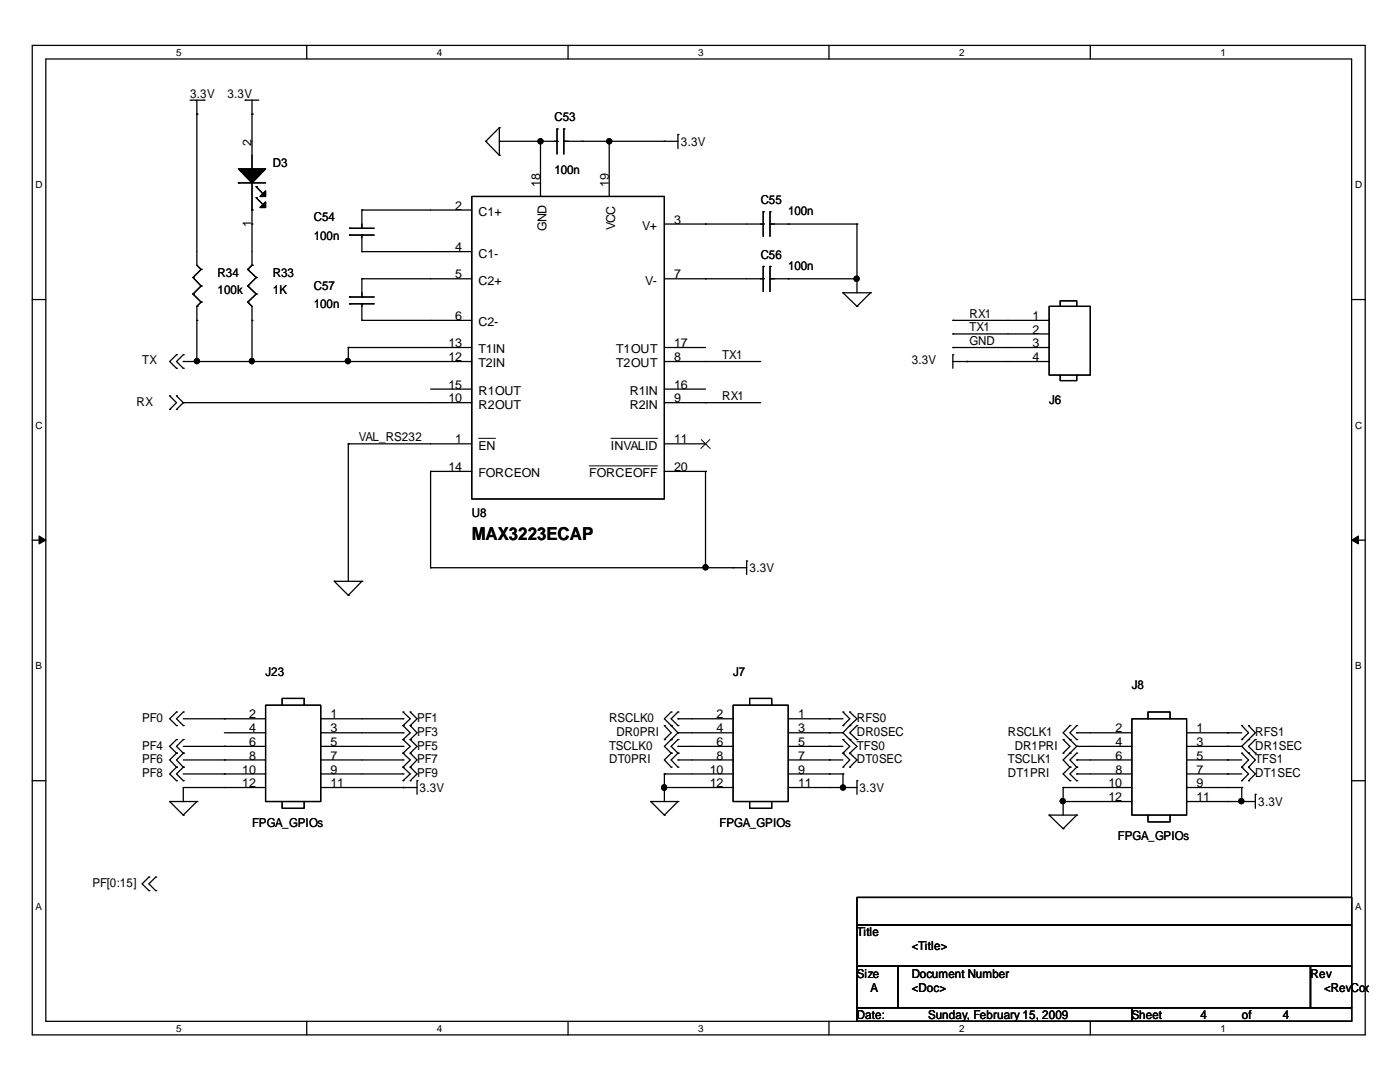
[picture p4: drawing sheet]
<svg xmlns="http://www.w3.org/2000/svg" width="279mm" height="216mm" viewBox="0 0 279 216" stroke-linecap="round" stroke-linejoin="round" font-family="sans-serif">
<g fill="none" stroke="#000" stroke-width=".25">
<path d="M6.4 9.1h266.1v197.4h-266.1zM9.1 11.8h260.6v192h-260.6zM37.9 20h2.8M39.3 20v32.9l.8 .9M40.7 20h.1M48.9 20h.1M48.9 20h2.7M50.3 20v13.7M61.2 9.1v2.7M113.4 9.1v2.7M165.4 9.1v2.7M217.6 9.1v2.7"/>
<path d="M39.3 22.8h.1M47.6 36.5h.1M47.6 36.5h5.4M50.3 22.8h.1M50.3 33.7h.1M50.3 36.5v16.4M51.1 37.3h.1M51.1 39.5h.1M51.1 37.3l1.4 1.4M51.1 39.5l1.4 1.3M94.1 39.2h38.5v60.4h-38.5zM96.9 28.2h.1"/>
<path d="M96.9 28.2l2.8 2.8M99.7 28.2h.1M99.7 25.5h.1M99.7 31h.1M99.7 28.2h11.5M99.7 25.5v5.5M99.7 25.5l-2.8 2.7M107.9 28.2h.1M107.9 39.2h.1M107.9 28.2v11M111.2 28.2h.1M111.2 25.7h.1"/>
<path d="M111.2 25.7v5M112.5 25.7h.1M112.5 28.2h.1M112.5 28.2h22.8M112.5 25.7v5M116.2 28.2h.1M121.6 28.2h.1M121.6 39.2h.1M121.6 28.2v11M132.6 28.2h.1M135.3 26.8h.1M135.3 26.8v2.8"/>
<path d="M6.4 59.8h2.7M38.5 55.4h.1M38.5 58.7h.1M38.5 55.4l1.6 1.7M38.5 58.7l1.6 1.6M40.1 53.8h.1M40.1 57.1h.1M40.1 53.8l-1.6 1.6M40.1 57.1l-1.6 1.6M49.4 57.1h.1M49.4 53.8h.1M49.4 57.1l1.7 1.6"/>
<path d="M49.4 53.8l1.7 1.6M50.3 44.7h.1M50.3 41.9h.1M50.3 52.9h.1M50.3 52.9l-.9 .9M51.1 58.7h.1M51.1 55.4h.1M51.1 58.7l-1.7 1.6M51.1 55.4l-1.7 1.7M69.8 59.3h.1M69.8 45.6h.1M69.8 46.9h.1"/>
<path d="M69.8 59.3h4.9M69.8 45.6h4.9M69.8 46.9h4.9M72.2 41.9h.1M72.2 50.2h.1M72.2 55.6h.1M72.2 59.3h.1M72.2 46.9h.1M72.2 45.6h.1M72.2 55.6h21.9M72.2 41.9h21.9M72.2 50.2h21.9"/>
<path d="M72.2 41.9v3.7M72.2 46.9v3.3M72.2 55.6v3.7M132.6 44.7h19.7M132.6 55.6h19.7M140.8 44.7h.1M140.8 55.6h.1M152.3 55.6h.1M152.3 53.2h.1M152.3 44.7h.1M152.3 42.2h.1M152.3 42.2v5"/>
<path d="M152.3 53.2v5M153.7 53.2h.1M153.7 55.6h.1M153.7 42.2h.1M153.7 44.7h.1M153.7 44.7h17.3M153.7 55.6h17.3M153.7 42.2v5M153.7 53.2v5M157.3 44.7h.1M157.3 55.6h.1M168.2 58.4h.1"/>
<path d="M168.2 58.4h5.5M168.2 58.4l2.8 2.7M171 44.7h.1M171 55.6h.1M171 44.7v13.7M173.7 58.4h.1M173.7 58.4l-2.7 2.7M269.7 59.8h2.8M33.9 79h.1M33.9 79l1.3 1.3-1.3 1.4M35.2 70.8h.1M35.2 73.5h.1"/>
<path d="M35.2 79h.1M35.2 70.8l-1.3 1.3 1.3 1.4M35.2 79l1.4 1.3M36.6 72.1h.1M36.6 70.8h.1M36.6 73.5h.1M36.6 72.1h57.5M36.6 70.8l-1.4 1.3 1.4 1.4M39.3 63.9h.1M39.3 72.1h.1M39.3 61.1h.1M39.3 61.1v11"/>
<path d="M40.1 60.3h.1M40.1 60.3l-.8 .8M49.4 60.3h.1M49.4 60.3l.9 .8v11M50.3 63.9h.1M50.3 72.1h.1M69.5 69.3h.1M69.5 72.1h.1M69.5 69.3v2.8M69.5 69.3h24.6M69.8 60.6h.1M69.8 60.6h4.9"/>
<path d="M72.2 63.9h.1M72.2 60.6h.1M72.2 63.9h21.9M72.2 60.6v3.3M85.9 77.6h8.2M132.6 72.1h19.2M132.6 69.3h8.2M132.6 77.6h8.2M140.8 72.1h.1M171 61.1h.1M190.2 69.3h.1M190.2 66.6h.1"/>
<path d="M190.2 63.9h.1M190.2 70.8h.1M190.2 72.1h19.2M190.2 63.9h19.2M190.2 69.3h19.2M190.2 66.6h19.2M190.2 70.8v2.7M193 72.1h.1M209.4 61.1h8.2v13.7h-8.2zM211.6 74.8v1.1h3.3v-1.1M211.6 61.1v-1.1h3.3v1.1M33.9 81.7h.1"/>
<path d="M35.2 81.7h.1M36.6 80.3h.1M36.6 80.3h57.5M36.6 80.3l-1.4 1.4M69.5 88.6h.1M69.5 88.6h24.6M69.5 88.6v27.4M85.9 94.1h.1M85.9 94.1v19.2M85.9 94.1h8.2M132.6 80.3h19.2M132.6 88.6h8.2"/>
<path d="M132.6 94.1h8.2M140.8 94.1h.1M140.8 80.3h.1M140.8 94.1v19.2M6.4 107.8h2.7M66.7 116h.1M66.7 116h5.5M66.7 116l2.8 2.8M69.5 118.8h.1M72.2 116h.1M72.2 116l-2.7 2.8M85.9 113.3h.1"/>
<path d="M85.9 113.3h63.1M140.8 113.3h.1M146.3 113.3h.1M149 111.9h.1M149 111.9v2.7M269.7 107.8h2.8M6.4 155.8h2.7M33.9 159.9h.1M33.9 159.9h5.4M33.9 159.9l2.7 2.7M35.2 142.1h.1M35.2 144.8h.1"/>
<path d="M35.2 147.6h.1M35.2 150.3h.1M35.2 153.1h.1M35.2 155.8h.1M35.2 142.1l-1.3 1.3 1.3 1.4M35.2 147.6l-1.3 1.3 1.3 1.4M35.2 150.3l-1.3 1.3 1.3 1.5M35.2 153.1l-1.3 1.3 1.3 1.4M36.6 159.9h.1M36.6 142.1h.1M36.6 144.8h.1M36.6 147.6h.1"/>
<path d="M36.6 150.3h.1M36.6 153.1h.1M36.6 155.8h.1M36.6 143.4h16.4M36.6 148.9h16.4M36.6 151.6h16.4M36.6 154.4h16.4M36.6 142.1l-1.4 1.3 1.4 1.4M36.6 147.6l-1.4 1.3 1.4 1.4M36.6 150.3l-1.4 1.3 1.4 1.5M36.6 153.1l-1.4 1.3 1.4 1.4M39.3 159.9h.1"/>
<path d="M39.3 159.9l-2.7 2.7M44.8 143.4h.1M44.8 148.9h.1M44.8 151.6h.1M44.8 154.4h.1M44.8 157.1h.1M44.8 146.2h8.2M53 140.7h11v19.2h-11zM53 157.1h-16.4v2.8M56.3 140.7v-1.3h4.4v1.3M56.3 159.9v1.4h4.4v-1.4M64 143.4h16.4"/>
<path d="M64 146.2h16.4M64 148.9h16.4M64 151.6h16.4M64 157.1h19.2M64 154.4h16.4M80.4 143.4h.1M80.4 146.2h.1M80.4 148.9h.1M80.4 151.6h.1M80.4 154.4h.1M80.4 157.1h.1M80.4 144.8h.1"/>
<path d="M80.4 142.1h.1M80.4 147.6h.1M80.4 150.3h.1M80.4 153.1h.1M80.4 155.8h.1M80.4 142.1l1.5 1.3-1.5 1.4M80.4 144.8l1.5 1.4-1.5 1.4M80.4 147.6l1.5 1.3-1.5 1.4M80.4 150.3l1.5 1.3-1.5 1.5M80.4 153.1l1.5 1.3-1.5 1.4M81.9 144.8h.1M81.9 142.1h.1"/>
<path d="M81.9 147.6h.1M81.9 150.3h.1M81.9 153.1h.1M81.9 155.8h.1M81.9 142.1l1.3 1.3-1.3 1.4M81.9 144.8l1.3 1.4-1.3 1.4M81.9 147.6l1.3 1.3-1.3 1.4M81.9 150.3l1.3 1.3-1.3 1.5M81.9 153.1l1.3 1.3-1.3 1.4M83.2 155.8h.1M83.2 155.8v2.7M129.9 159.9h.1"/>
<path d="M129.9 159.9h5.4M129.9 159.9l2.7 2.7M132.6 154.4h.1M132.6 157.1h.1M132.6 144.8h.1M132.6 147.6h.1M132.6 157.1h13.7M132.6 154.4h13.7M132.6 154.4v5.5M132.6 144.8l1.3 1.4-1.3 1.4M133.9 142.1h.1M133.9 144.8h.1"/>
<path d="M133.9 147.6h.1M133.9 150.3h.1M133.9 153.1h.1M133.9 142.1l-1.3 1.3 1.3 1.4M133.9 144.8l1.4 1.4M133.9 150.3l-1.3 1.3 1.3 1.5M135.3 143.4h.1M135.3 146.2h.1M135.3 148.9h.1M135.3 151.6h.1M135.3 159.9h.1M135.3 142.1h.1"/>
<path d="M135.3 144.8h.1M135.3 150.3h.1M135.3 153.1h.1M135.3 147.6h.1M135.3 143.4h11M135.3 146.2h11M135.3 148.9h11M135.3 151.6h11M135.3 159.9l-2.7 2.7M135.3 142.1l-1.4 1.3 1.4 1.4M135.3 146.2l-2.7 2.7 1.3 1.4M135.3 150.3l-1.4 1.3 1.4 1.5"/>
<path d="M135.3 147.6l-1.4 1.3 1.4 1.4M146.3 140.7h11v19.2h-11zM149.6 140.7v-1.3h4.4v1.3M149.6 159.9v1.4h4.4v-1.4M157.3 143.4h10.9M157.3 146.2h10.9M157.3 148.9h10.9M157.3 151.6h10.9M157.3 157.1h13.7M157.3 154.4h10.9M165.5 143.4h.1M165.5 146.2h.1"/>
<path d="M165.5 148.9h.1M165.5 151.6h.1M165.5 157.1h.1M165.5 154.4h.1M168.2 154.4h.1M168.2 157.1h.1M168.2 150.3h.1M168.2 147.6h.1M168.2 153.1h.1M168.2 144.8h.1M168.2 142.1h.1M168.2 154.4v2.7"/>
<path d="M168.2 146.2l1.4 1.4M168.2 147.6l1.4 1.3-1.4 1.4M168.2 150.3l1.4 1.3-1.4 1.5M168.2 142.1l1.4 1.3-1.4 1.4M169.6 144.8h.1M169.6 147.6h.1M169.6 150.3h.1M169.6 153.1h.1M169.6 142.1h.1M169.6 144.8l-1.4 1.4M169.6 147.6l1.4 1.3-1.4 1.4M169.6 150.3l1.4 1.3-1.4 1.5"/>
<path d="M169.6 142.1l1.4 1.3-1.4 1.4M171 155.8h.1M171 147.6h.1M171 144.8h.1M171 155.8v2.7M171 144.8l-1.4 1.4 1.4 1.4M212.2 157.1h.1M212.2 159.9h.1M212.2 147.6h.1M212.2 150.3h.1M212.2 157.1h13.7M212.2 159.9h13.7"/>
<path d="M212.2 157.1v5.5M212.2 147.6l1.3 1.3-1.3 1.4M213.5 144.8h.1M213.5 147.6h.1M213.5 150.3h.1M213.5 153.1h.1M213.5 155.8h.1M213.5 144.8l-1.3 1.4 2.7 2.7M213.5 153.1l-1.3 1.3 1.3 1.4M214.9 146.2h.1M214.9 148.9h.1M214.9 151.6h.1"/>
<path d="M214.9 154.4h.1M214.9 144.8h.1M214.9 147.6h.1M214.9 153.1h.1M214.9 155.8h.1M214.9 150.3h.1M214.9 146.2h11M214.9 148.9h11M214.9 151.6h11M214.9 154.4h11M214.9 144.8l-1.4 1.4 1.4 1.4M214.9 148.9l-2.7 2.7 1.3 1.5"/>
<path d="M214.9 153.1l-1.4 1.3 1.4 1.4M214.9 150.3l-1.4 1.3 1.4 1.5M225.9 143.4h10.9v19.2h-10.9zM229.1 143.4v-1.3h4.4v1.3M236.8 146.2h11M236.8 148.9h11M236.8 151.6h11M236.8 157.1h11M236.8 154.4h11M236.8 159.9h13.7M245 146.2h.1M245 148.9h.1"/>
<path d="M245 151.6h.1M245 154.4h.1M245 159.9h.1M245 157.1h.1M247.8 157.1h.1M247.8 159.9h.1M247.8 155.8h.1M247.8 153.1h.1M247.8 150.3h.1M247.8 147.6h.1M247.8 144.8h.1M247.8 157.1v2.8"/>
<path d="M247.8 148.9l2.7 2.7-1.3 1.5M247.8 153.1l1.4 1.3-1.4 1.4M247.8 150.3l1.4 1.3-1.4 1.5M247.8 144.8l1.4 1.4-1.4 1.4M249.2 147.6h.1M249.2 150.3h.1M249.2 155.8h.1M249.2 153.1h.1M249.2 144.8h.1M249.2 144.8l1.3 1.4-2.7 2.7M249.2 153.1l1.3 1.3-1.3 1.4M250.5 158.5h.1"/>
<path d="M250.5 150.3h.1M250.5 147.6h.1M250.5 158.5v2.8M250.5 147.6l-1.3 1.3 1.3 1.4M269.7 155.8h2.8M29.7 175h.1M29.7 177.7h.1M29.7 175l-1.3 1.4 1.3 1.3M31.1 175h.1M31.1 177.7h.1M31.1 175l-1.4 1.4 1.4 1.3M36.6 162.6h.1"/>
<path d="M132.6 162.6h.1M171 179.1h98.7v5.5h-98.7zM209.4 162.6h.1M209.4 162.6h5.5M209.4 162.6l2.8 2.8M212.2 165.4h.1M214.9 162.6h.1M214.9 162.6l-2.7 2.8M229.1 162.6v1.4h4.4v-1.4M171 184.6h98.7v8.2h-98.7zM171 192.8h8.2v8.3h-8.2zM179.2 192.8h82.3v8.3h-82.3z"/>
<path d="M261.5 192.8h8.2v8.3h-8.2zM61.2 203.8v2.7M113.4 203.8v2.7M165.4 203.8v2.7M171 201.1h54.9v2.7h-54.9zM217.6 203.8v2.7M225.9 201.1h43.8v2.7h-43.8z"/>
</g>
<g fill="#000" stroke="#000" stroke-width=".2">
<path d="M7.8 106.9l1.3 .9-1.3 .7z" fill-rule="evenodd"/>
<path d="M269.7 107.8l1.4-.9v1.6z" fill-rule="evenodd"/>
</g>
<g fill="#000" stroke="#000" stroke-width=".25">
<path d="M47.6 33.7h5.4l-2.7 2.8z" fill-rule="evenodd"/>
<path d="M51.9 39.2l1.1-1.1v1.1z" fill-rule="evenodd"/>
<path d="M47.6 33.7h5.4l-2.7 2.8z" fill-rule="evenodd"/>
<path d="M51.9 39.2l1.1-1.1v1.1z" fill-rule="evenodd"/>
<path d="M51.9 41.4l1.1-1.1v1.1z" fill-rule="evenodd"/>
<path d="M51.9 41.4l1.1-1.1v1.1z" fill-rule="evenodd"/>
<circle cx="107.9" cy="28.2" r=".5"/>
<circle cx="121.6" cy="28.2" r=".5"/>
<circle cx="170.9" cy="55.6" r=".5"/>
<circle cx="39.3" cy="72.1" r=".5"/>
<circle cx="50.2" cy="72.1" r=".49"/>
<circle cx="69.4" cy="72.1" r=".5"/>
<circle cx="140.8" cy="113.2" r=".5"/>
<circle cx="132.5" cy="157.1" r=".49"/>
<circle cx="168.2" cy="157.1" r=".5"/>
<circle cx="212.1" cy="159.9" r=".5"/>
<circle cx="247.7" cy="159.9" r=".5"/>
</g>
<path d="M95.5 87.5h3.4M117.6 93h13.6M121.9 87.5h9.3M140 87.7l1.7 1.8M141.6 87.7l-1.7 1.8" fill="none" stroke="#000" stroke-width=".2"/>
<text font-size="3.6" x="94.1" y="107.8">MAX3223ECAP</text>
<g font-size="2.5">
<text x="37.9" y="19.6">3.3V</text>
<text x="45.4" y="19.6">3.3V</text>
<text x="50.2" y="29" transform="rotate(-90 50.2 29)">2</text>
<text x="110.7" y="24.2">C53</text>
<text x="135.9" y="29.1">3.3V</text>
<text x="54.4" y="33.3">D3</text>
<text x="110.7" y="34.6">100n</text>
<text x="90.8" y="41.8">2</text>
<text x="107.8" y="37.3" transform="rotate(-90 107.8 37.3)">18</text>
<text x="121.5" y="37.3" transform="rotate(-90 121.5 37.3)">19</text>
<text x="151.8" y="40.6">C55</text>
<text x="50.2" y="45.2" transform="rotate(-90 50.2 45.2)">1</text>
<text x="62.7" y="44.2">C54</text>
<text x="62.7" y="47.8">100n</text>
<text x="95.5" y="43.1">C1+</text>
<text x="109.1" y="46.1" transform="rotate(-90 109.1 46.1)">GND</text>
<text x="122.8" y="45.8" transform="rotate(-90 122.8 45.8)">VCC</text>
<text x="128.2" y="45.9">V+</text>
<text x="134.5" y="44.6">3</text>
<text x="157.3" y="42.8">100n</text>
<text x="90.8" y="50.1">4</text>
<text x="95.5" y="51.4">C1-</text>
<text x="151.8" y="51.6">C56</text>
<text x="157.3" y="53.8">100n</text>
<text x="43.4" y="55.2">R34</text>
<text x="43.4" y="58.8">100k</text>
<text x="54.4" y="55.2">R33</text>
<text x="54.4" y="58.8">1K</text>
<text x="62.7" y="57.9">C57</text>
<text x="90.8" y="55.5">5</text>
<text x="95.5" y="56.8">C2+</text>
<text x="128.8" y="56.8">V-</text>
<text x="134.5" y="55.5">7</text>
<text x="62.7" y="61.6">100n</text>
<text x="90.8" y="63.8">6</text>
<text x="95.5" y="65.1">C2-</text>
<text x="193.5" y="63.4">RX1</text>
<text x="206.1" y="63.8">1</text>
<text x="89.5" y="69.3">13</text>
<text x="95.5" y="70.5">T1IN</text>
<text x="122.9" y="70.5">T1OUT</text>
<text x="134.5" y="69.3">17</text>
<text x="144.1" y="71.6">TX1</text>
<text x="193.5" y="68.8">GND</text>
<text x="193.5" y="66.1">TX1</text>
<text x="206.1" y="66.5">2</text>
<text x="206.1" y="69.3">3</text>
<text x="28.4" y="72.7">TX</text>
<text x="89.5" y="77.6">15</text>
<text x="89.5" y="72.1">12</text>
<text x="95.5" y="73.3">T2IN</text>
<text x="122.9" y="73.3">T2OUT</text>
<text x="134.5" y="72.1">8</text>
<text x="134.5" y="77.6">16</text>
<text x="181.9" y="72.7">3.3V</text>
<text x="206.1" y="72.1">4</text>
<text x="27.3" y="81">RX</text>
<text x="89.5" y="80.3">10</text>
<text x="95.5" y="78.8">R1OUT</text>
<text x="95.5" y="81.5">R2OUT</text>
<text x="125.7" y="78.8">R1IN</text>
<text x="125.7" y="81.5">R2IN</text>
<text x="134.5" y="80.3">9</text>
<text x="144.1" y="79.8">RX1</text>
<text x="209.4" y="80.7">J6</text>
<text x="71.6" y="88.1">VAL_RS232</text>
<text x="90.8" y="88.5">1</text>
<text x="95.5" y="89.7">EN</text>
<text x="121.9" y="89.7">INVALID</text>
<text x="134.5" y="88.5">11</text>
<text x="89.5" y="94">14</text>
<text x="95.5" y="95.2">FORCEON</text>
<text x="117.6" y="95.2">FORCEOFF</text>
<text x="134.5" y="94">20</text>
<text x="94.1" y="103.2">U8</text>
<text x="149.6" y="114.2">3.3V</text>
<text x="53" y="134.8">J23</text>
<text x="146.3" y="134.8">J7</text>
<text x="225.9" y="137.5">J8</text>
<text x="49.7" y="143.3">2</text>
<text x="66" y="143.3">1</text>
<text x="143" y="143.3">2</text>
<text x="159.3" y="143.3">1</text>
<text x="28.4" y="144.1">PF0</text>
<text x="28.4" y="149.6">PF4</text>
<text x="49.7" y="146.1">4</text>
<text x="49.7" y="148.8">6</text>
<text x="66" y="146.1">3</text>
<text x="66" y="148.8">5</text>
<text x="83.2" y="144.1">PF1</text>
<text x="83.2" y="146.8">PF3</text>
<text x="83.2" y="149.6">PF5</text>
<text x="121.6" y="144.1">RSCLK0</text>
<text x="121.6" y="149.6">TSCLK0</text>
<text x="123" y="146.8">DR0PRI</text>
<text x="143" y="146.1">4</text>
<text x="143" y="148.8">6</text>
<text x="159.3" y="146.1">3</text>
<text x="159.3" y="148.8">5</text>
<text x="171" y="146.8">DR0SEC</text>
<text x="171" y="149.6">TFS0</text>
<text x="171" y="144.1">RFS0</text>
<text x="201.2" y="146.8">RSCLK1</text>
<text x="202.5" y="149.6">DR1PRI</text>
<text x="222.6" y="146.1">2</text>
<text x="222.6" y="148.8">4</text>
<text x="238.8" y="146.1">1</text>
<text x="238.8" y="148.8">3</text>
<text x="250.5" y="149.6">DR1SEC</text>
<text x="250.5" y="146.8">RFS1</text>
<text x="28.4" y="152.3">PF6</text>
<text x="28.4" y="155">PF8</text>
<text x="48.3" y="154.3">10</text>
<text x="49.7" y="151.6">8</text>
<text x="66" y="151.6">7</text>
<text x="66" y="154.3">9</text>
<text x="83.2" y="152.3">PF7</text>
<text x="83.2" y="155">PF9</text>
<text x="121.6" y="152.3">DT0PRI</text>
<text x="141.6" y="154.3">10</text>
<text x="143" y="151.6">8</text>
<text x="159.3" y="151.6">7</text>
<text x="159.3" y="154.3">9</text>
<text x="171" y="152.3">DT0SEC</text>
<text x="201.2" y="155">DT1PRI</text>
<text x="201.2" y="152.3">TSCLK1</text>
<text x="222.6" y="151.6">6</text>
<text x="222.6" y="154.3">8</text>
<text x="238.8" y="151.6">5</text>
<text x="238.8" y="154.3">7</text>
<text x="250.5" y="155">DT1SEC</text>
<text x="250.5" y="152.3">TFS1</text>
<text x="48.3" y="157.1">12</text>
<text x="66" y="157.1">11</text>
<text x="83.7" y="158.1">3.3V</text>
<text x="141.6" y="157.1">12</text>
<text x="159.3" y="157.1">11</text>
<text x="171.5" y="158.1">3.3V</text>
<text x="221.2" y="157.1">10</text>
<text x="221.2" y="159.9">12</text>
<text x="238.8" y="157.1">9</text>
<text x="238.8" y="159.9">11</text>
<text x="251.1" y="160.8">3.3V</text>
<text x="50.3" y="164.9">FPGA_GPIOs</text>
<text x="143.6" y="164.9">FPGA_GPIOs</text>
<text x="223.1" y="167.6">FPGA_GPIOs</text>
<text x="18.5" y="177">PF[0:15]</text>
<text x="171" y="186.9">Title</text>
<text x="181.9" y="189.7">&lt;Title&gt;</text>
<text x="171" y="195.1">Size</text>
<text x="173.7" y="197.9">A</text>
<text x="181.9" y="195.1">Document Number</text>
<text x="182" y="197.9">&lt;Doc&gt;</text>
<text x="261.5" y="195.1">Rev</text>
<text x="264.2" y="197.9">&lt;RevCode&gt;</text>
<text x="171" y="203.4">Date:</text>
<text x="185.3" y="203.4">Sunday, February 15, 2009</text>
<text x="225.9" y="203.4">Sheet</text>
<text x="239.6" y="203.4">4</text>
<text x="247.8" y="203.4">of</text>
<text x="256" y="203.4">4</text>
</g>
<g font-size="2">
<text x="35.1" y="11.1">5</text>
<text x="87.2" y="11.1">4</text>
<text x="139.4" y="11.1">3</text>
<text x="191.4" y="11.1">2</text>
<text x="243.6" y="11.1">1</text>
<text x="7.1" y="37.5">D</text>
<text x="270.4" y="37.5">D</text>
<text x="7.1" y="85.5">C</text>
<text x="270.4" y="85.5">C</text>
<text x="7.1" y="133.5">B</text>
<text x="270.4" y="133.5">B</text>
<text x="7.1" y="181.5">A</text>
<text x="270.4" y="181.5">A</text>
<text x="35.1" y="205.8">5</text>
<text x="87.2" y="205.8">4</text>
<text x="139.4" y="205.8">3</text>
<text x="191.4" y="205.8">2</text>
<text x="243.6" y="205.8">1</text>
</g>
</svg>
